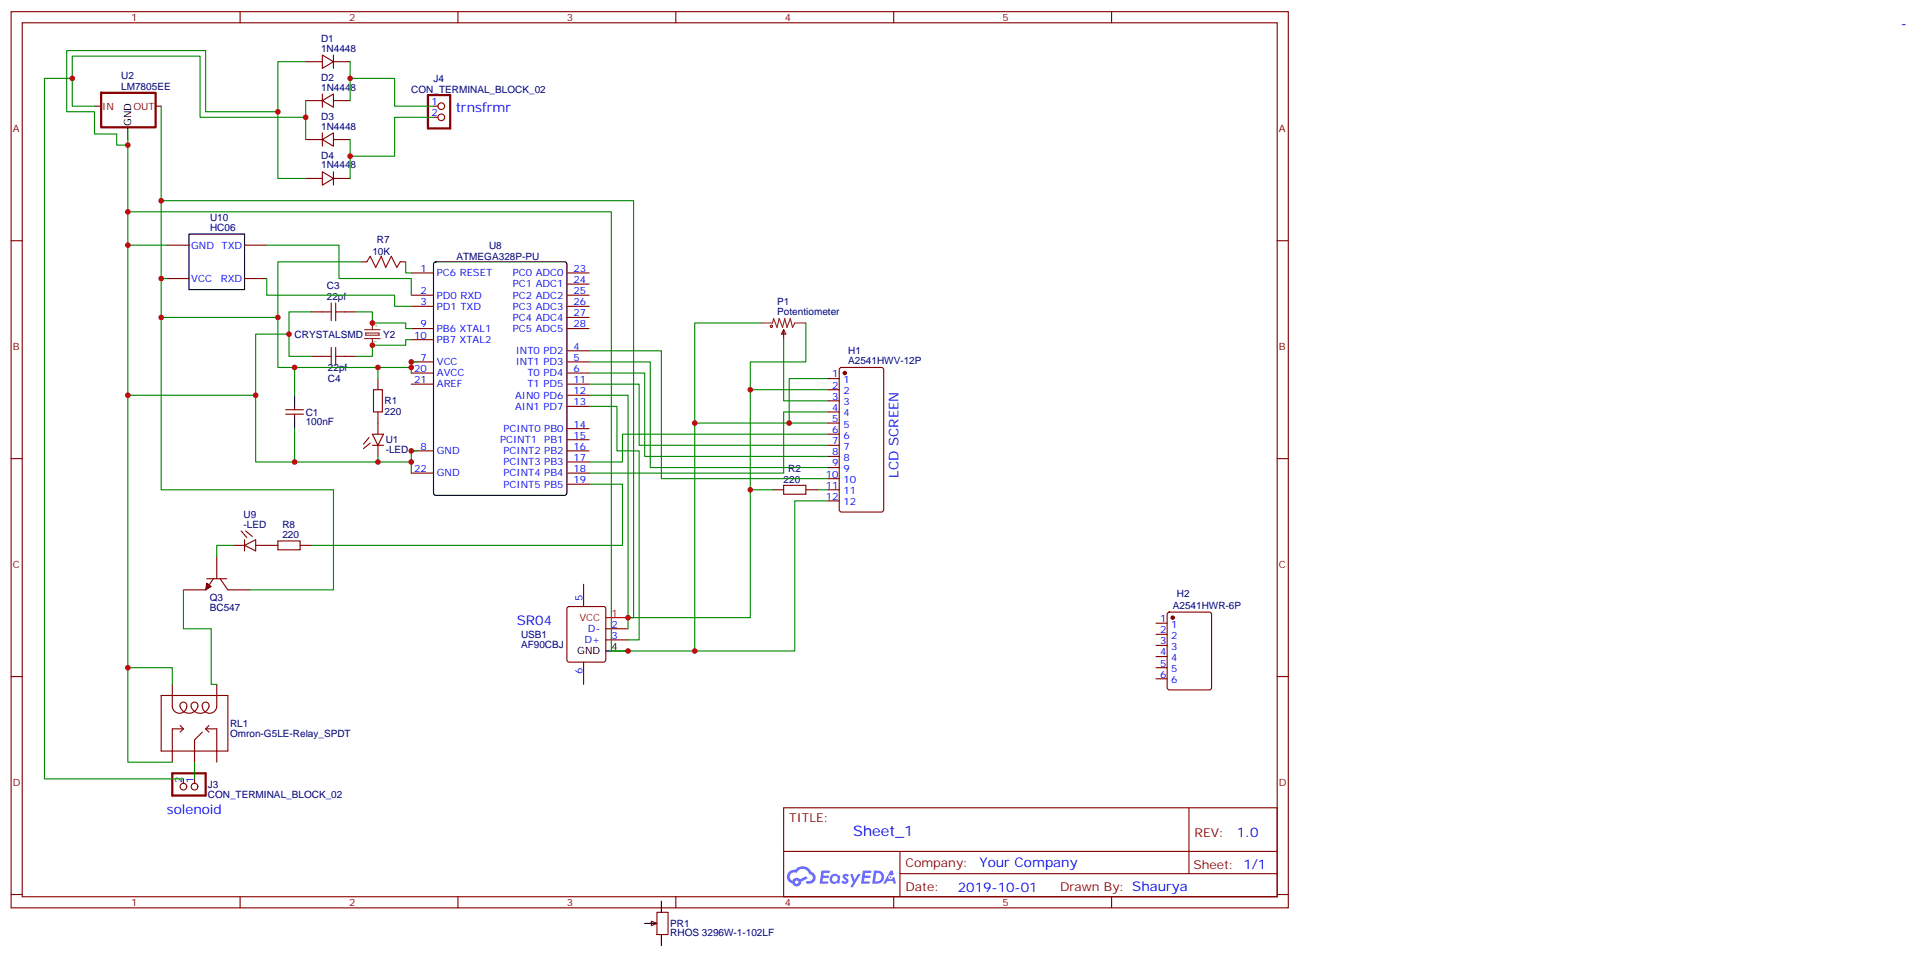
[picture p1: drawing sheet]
<svg xmlns="http://www.w3.org/2000/svg" width="609mm" height="304mm" viewBox="0 0 609 304" stroke-linecap="round" stroke-linejoin="round" font-family="sans-serif">
<g fill="none" stroke="#870000" stroke-width=".35">
<path d="M3.5 3.7h405.4v284.3h-405.4zM7.1 7.2h398.2v277.3h-398.2zM76.2 3.7v3.5M145.3 3.7v3.5M214.5 3.7v3.5M283.6 3.7v3.5M352.8 3.7v3.5M3.5 76.4h3.6M405.3 76.4h3.6M3.5 145.5h3.6M405.3 145.5h3.6M3.5 214.7h3.6"/>
<path d="M405.3 214.7h3.6M248.7 256.3h156.6v28.2h-156.6zM377.3 256.3v20.9M248.7 270.1h156.5M285.6 277.2h119.6M285.6 270.1v14.2M3.5 283.8h3.6M76.2 284.5v3.5M145.3 284.5v3.5M214.5 284.5v3.5M283.6 284.5v3.5M352.8 284.5v3.5"/>
<path d="M405.3 283.8h3.6"/>
</g>
<g fill="#5487ff">
<path d="M267.7 277.5a1.22 1.22 0 0 1 1.7 .2l-.4 .6a.47 .47 0 0 0-.3-.4 .47 .47 0 0 0-.5 .2l.1 .2a1.14 1.14 0 0 1 .8 1.8 1.14 1.14 0 0 1-1.9 0l-.2-.2 .5-.6 .7 .5a.29 .29 0 0 0 .3-.3 .29 .29 0 0 0-.2-.3 1.04 1.04 0 0 1-.6-1.7z"/>
<path d="M260.7 276.2h2.4l.3 .2-.2 .5-1.8 .1-.1 .8h1.5l.3 .4-.3 .4h-1.6l-.2 1.1h1.7l.2 .3-.2 .3-2.6 .1z"/>
<path d="M273.8 276.2l2.7 .2-.1 .5-1.8 .1-.2 .8h1.6l.3 .4-.4 .4-1.6-.1-.1 1.1 1.7 .1 .2 .3-.2 .3-2.6 .1z"/>
<path d="M282.6 276.2h.7l.3 1.3-.6 .3a.69 .69 0 0 0-1 .3 .69 .69 0 0 0 .4 .9 .69 .69 0 0 0 .9-.6l.5-.2 .6 2.2h-.8l-.2-.9h-1.8l-.5 .9h-.8z"/>
<path d="M269.8 277.3h.8l.6 1.8 1.1-1.8h.9l-2.6 4.2h-.8l.9-1.5z"/>
<path d="M277.4 276.2l-.6 4.2h1.3a2.11 2.11 0 0 0 2.5-2.1 2.11 2.11 0 0 0-2.5-2.1zM278.1 277a1.43 1.43 0 0 1 1.6 1.6 1.43 1.43 0 0 1-2 1z"/>
<path d="M263.7 277.8a1.54 1.54 0 0 0-.1 2.2 1.54 1.54 0 0 0 2.2 .1l.6 .3 .3-2.3-.6-.3a1.49 1.49 0 0 0-2.4 0zM264 278.8a.94 .94 0 0 1 1.8 0 .94 .94 0 0 1-1.8 0z"/>
<path d="M250.4 276.6a2.18 2.18 0 0 0 1.1 3.7 1.44 1.44 0 0 0 1.6 .9 1.44 1.44 0 0 0 1.2-1.4l2-1.1-.5-.7-1.9 1a1.47 1.47 0 0 0-2.4 .4 1.39 1.39 0 0 1-.7-1.9 1.39 1.39 0 0 1 2-.5 2.12 2.12 0 0 1 2.2-1.3 2.12 2.12 0 0 1 1.9 1.7 1.14 1.14 0 0 1 1.1 1.4 1.14 1.14 0 0 1-1.7 .7 .43 .43 0 0 0-.5 .4 .43 .43 0 0 0 .4 .5 1.98 1.98 0 0 0 2.5-1.2 1.98 1.98 0 0 0-1.2-2.6 3.1 3.1 0 0 0-5.3-.6l-.9 .1zM252.3 279.9a.55 .55 0 0 1 1.1 0 .55 .55 0 0 1-1.1 0z"/>
<circle cx="282.6" cy="278.3" r=".26"/>
</g>
<path d="M32.1 29.5h17.3v10.9h-17.3zM135.8 30.2h7.1v10.5h-7.1zM54.7 245.4h10.6v7h-10.6z" fill="none" stroke="#870000" stroke-width=".71"/>
<g fill="none" stroke="#870000" stroke-width=".35">
<path d="M97 19.6h5.3M102.3 17.5l3.5 2.1-3.5 2.1zM105.8 17.5v4.2M105.8 19.6h5.3M30 33.7h1.7M49.4 33.7h1.8M97 31.9h5.3M102.3 31.9l3.5-2.1v4.2zM102.3 29.8v4.2M105.8 31.9h5.3M137.6 33.7h1.4M137.6 37.2h1.4"/>
<path d="M97 56.6h5.3M97 44.3h5.3M102.3 54.5l3.5 2.1-3.5 2.1zM102.3 44.3l3.5-2.1v4.2zM102.3 42.2v4.2M105.8 54.5v4.2M105.8 56.6h5.3M105.8 44.3h5.3M114.7 83.1h1.7M127 83.1h1.8M130.5 86.6h7.1M130.5 93.7h7.1"/>
<path d="M130.5 97.2h7.1M179.9 86.6h7.1M179.9 93.7h7.1M179.9 97.2h7.1M179.9 90.1h7.1M130.5 114.8h7.1M130.5 118.4h7.1M130.5 104.2h7.1M130.5 107.8h7.1M179.9 111.3h7.1M179.9 114.8h7.1M179.9 118.4h7.1"/>
<path d="M179.9 104.2h7.1M179.9 100.7h7.1M130.5 121.9h7.1M179.9 121.9h7.1M179.9 125.4h7.1M179.9 128.9h7.1M179.9 136h7.1M179.9 139.5h7.1M130.5 143.1h7.1M130.5 150.1h7.1M179.9 143.1h7.1M179.9 146.6h7.1"/>
<path d="M179.9 150.1h7.1M179.9 153.6h7.1M58.2 247.1v1.4M61.7 247.1v1.4"/>
<circle cx="140.1" cy="33.7" r="1.06"/>
<circle cx="140.1" cy="37.2" r="1.06"/>
<circle cx="58.2" cy="249.6" r="1.06"/>
<circle cx="61.7" cy="249.6" r="1.06"/>
</g>
<path d="M40.6 40.7v3.6M137.8 83.3l.5-.2h40.9l.7 .4v73l-.4 .6-41.2 .1-.7-.5v-72.9z" fill="none" stroke="#000" stroke-width=".35"/>
<path d="M116.4 83.1l1.1-1.8 1.7 3.5 1.8-3.5 1.4 3.5 1.8-3.5 1.7 3.5 1.1-1.7" fill="none" stroke="#a10000" stroke-width=".35"/>
<path d="M115.7 104.6h4.9M115.7 107.4h4.9M116.1 105.7h4.2v.7h-4.2zM118.2 102.5v2.1M118.2 107.4v2.1" fill="none" stroke="#8c2424" stroke-width=".35"/>
<g fill="#8c2424">
<circle cx="118.2" cy="102.5" r=".18"/>
<circle cx="118.2" cy="109.5" r=".18"/>
</g>
<path d="M102.3 99h2.8M105.1 96.1v5.7M106.5 96.1v5.7M106.5 99h2.9M102.3 113.1h2.8M105.1 110.2v5.7M106.5 110.2v5.7M106.5 113.1h2.9" fill="none" stroke="#a10000" stroke-width=".35"/>
<g fill="none" stroke="#870000" stroke-width=".35">
<path d="M52.9 77.8h7.1M77.6 77.8h7.1M52.9 88.4h7.1M77.6 88.4h7.1M98.8 99h3.5M109.4 99h3.5M98.8 113.1h3.5M109.4 113.1h3.5M266.6 116.8l.5-.2h12.7l.6 .4 .1 44.7-.5 .7-12.9 .1-.7-.5-.1-44.7zM90.7 131.4h5.6M90.7 130h5.6M93.5 128.9v1.1"/>
<path d="M93.5 131.4v1.1M117.1 138.8l-1.7 2.1M118.2 137.8h3.5l-1.8 3.5zM118.5 123.6h2.9v7.1h-2.9zM119.9 120.1v3.5M119.9 130.7v7.1M262.8 137.8h3.5M262.8 120.1h3.5M262.8 123.6h3.5M262.8 127.2h3.5M262.8 130.7h3.5M262.8 134.2h3.5"/>
<path d="M117.5 140.6l-2.1 1.7M118.2 141.3h3.5M119.9 141.3v3.5M245.2 155.4h3.5M248.7 154h7.1v2.8h-7.1zM255.8 155.4h3.5M262.8 141.3h3.5M262.8 144.8h3.5M262.8 148.3h3.5M262.8 151.9h3.5M262.8 155.4h3.5M262.8 158.9h3.5"/>
<path d="M68.8 176.6v7M74.1 173h3.5M76.6 168.5l1.7 2.1M77.6 173l3.5-1.7v3.5zM77.6 171.3v3.5M78 168.5l2.1 1.7M81.1 173h7.1M88.2 171.6h7v2.8h-7zM95.2 173h3.6M65.6 183.6h6.4M67.7 183.6l-2.4 3.5h-7.1M69.8 183.6l2.5 3.5h7.1"/>
<path d="M180.2 192.6l.4-.2h11l.5 .2 .2 .5v16.3l-.3 .5-.4 .2h-11l-.5-.3-.2-.4v-16.3zM185.2 185.4v7M192.3 199.5h7M54.7 217.1v7.1a2.28 2.28 0 0 0 2.8 2.1 2.28 2.28 0 0 0 1.6-3.1 1.1 1.1 0 0 0-1.4-.3 1.1 1.1 0 0 0-.6 1.3 2.86 2.86 0 0 0 3.2 2.1 2.86 2.86 0 0 0 2.5-2.8 1.1 1.1 0 0 0-1.4-.7 1.1 1.1 0 0 0-.7 1.4 2.86 2.86 0 0 0 3.1 2.1 2.86 2.86 0 0 0 2.5-2.8 1.19 1.19 0 0 0-1.7-.5 1.19 1.19 0 0 0-.3 1.8 2.3 2.3 0 0 0 2.5 1.5 2.3 2.3 0 0 0 2-2.1v-7.1M185.2 210.1v7M192.3 203h7M51.2 220.7h21.1v17.6h-21.1zM57.1 230.2l1.1 1M58.2 231.2h-3.5v10.6M58.2 231.2l-1.1 1.1M64.2 232.3l-2.5 2.5v7M65.3 231.2h3.5v10.6"/>
<path d="M65.3 231.2l1 1.1M66.3 230.2l-1 1M206 293h1.8M208.5 289.5h3.5v7h-3.5z"/>
</g>
<g fill="#870000" stroke="#870000" stroke-width=".35">
<path d="M65.6 185l1.4 1.1-1.7 1z"/>
<circle cx="268.1" cy="118.4" r=".53"/>
</g>
<path d="M60 74.3h17.6v17.6h-17.6zM93.5 125.4v3.5M93.5 132.5v3.5M192.3 206.6h7" fill="none" stroke="#000" stroke-width=".35"/>
<path d="M192.3 196h7" fill="none" stroke="#f00" stroke-width=".35"/>
<path d="M206.7 292.3l1.8 .7-1.8 .7z" fill="#f0f0f0" stroke="#870000" stroke-width=".35"/>
<path d="M204.6 293h3.5M209.9 285.9v3.6M209.9 296.5v3.5" fill="none" stroke="#000" stroke-width=".35"/>
<path d="M241.7 102.5h3.5l.3-1.4 1.1 2.8 .7-2.8 1.1 2.8 .7-2.8 .7 2.8 1-2.8 .7 2.8 .7-1.4h3.6" fill="none" stroke="#8c2424" stroke-width=".35"/>
<path d="M248.7 104.6l.7 1.4h-1.4zM248.7 104.6v3.2M366.9 197.7h3.5M370.7 194.4l.4-.2h12.7l.7 .4v23.6l-.4 .6-13 .1-.6-.5-.1-23.5zM366.9 201.3h3.5M366.9 204.8h3.5M366.9 208.3h3.5M366.9 211.8h3.5M366.9 215.4h3.5" fill="none" stroke="#870000" stroke-width=".35"/>
<circle cx="244.8" cy="103.5" r=".35" fill="none" stroke="#a10000" stroke-width=".35"/>
<circle cx="372.2" cy="196" r=".53" fill="#870000" stroke="#870000" stroke-width=".35"/>
<g fill="none" stroke="#008700" stroke-width=".35">
<path d="M97 19.6h-8.8v37h8.8M111.1 19.6v12.3M22.9 24.9h-8.8v222.2h44.1M30 33.7h-7.1v-15.9h40.6v19.4h33.5M51.2 33.7v67h37M88.2 35.5h-22.9v-19.4h-44.1v19.4h8.8v7h7v3.5h3.6M97 31.9v12.4M111.1 24.9h14.1v8.8h12.4M137.6 37.2h-12.4v12.4h-14.1M40.6 44.3v81.1h40.5M111.1 44.3v12.3M40.6 67.2h153.4v139.4h26.5v-72.4h30"/>
<path d="M40.6 77.8h12.3M51.2 63.7h149.9v132.3h-1.8h38.8v-72.4h24.7M84.7 77.8h22.9v10.6h22.9v5.3M51.2 88.4h1.7M84.7 88.4v5.3h40.5v3.5h5.3M98.8 99h-7.1v14.1h7.1M112.9 99h5.3v3.5h10.6v1.7h1.7M114.7 83.1h-26.5v33.5h42.3M128.8 83.1v3.5h1.7M51.2 100.7v54.7h54.6v31.7h-26.4M91.7 106h-10.6v40.6h49.4M93.5 116.6v8.8"/>
<path d="M119.9 116.6v3.5M130.5 107.8h-1.7v1.7h-10.6v3.6h-5.3M132.3 114.8h-1.8v3.6M187 118.4h17.6v26.4h58.2M187 114.8h19.4v33.5h56.4M187 111.3h22.9v40.6h52.9M241.7 102.5h-21.2v31.7M248.7 107.8v19.4h14.1M255.8 102.5v12.3h-17.7v8.8M40.6 125.4v86.4h14.1v5.3M93.5 136v10.6M187 121.9h15.8v19.4h60"/>
<path d="M187 125.4h12.3v74.1M187 128.9h8.8v14.2h7v59.9h-3.5M262.8 120.1h-12.3v14.1h12.3M262.8 130.7h-14.1v19.4h-61.7M262.8 137.8h-65.2v8.8h-10.6M119.9 144.8v1.8M132.3 143.1h-1.8v7M187 153.6h10.6v19.4h-98.8M238.1 155.4h7.1M259.3 155.4h3.5M262.8 158.9h-10.6v47.7h-31.7M74.1 173h-5.3v3.6"/>
<path d="M58.2 187.1v12.4h8.8v17.6h1.8M40.6 211.8v30h14.1M61.7 241.8v5.3"/>
</g>
<g fill="#c00">
<circle cx="220.5" cy="206.6" r=".88"/>
<circle cx="220.5" cy="134.2" r=".88"/>
<circle cx="199.3" cy="196" r=".88"/>
<circle cx="119.9" cy="116.6" r=".88"/>
<circle cx="93.5" cy="146.6" r=".88"/>
<circle cx="40.6" cy="77.8" r=".88"/>
<circle cx="22.9" cy="24.9" r=".88"/>
<circle cx="40.6" cy="125.4" r=".88"/>
<circle cx="40.6" cy="67.2" r=".88"/>
<circle cx="88.2" cy="35.5" r=".88"/>
<circle cx="40.6" cy="46" r=".88"/>
<circle cx="88.2" cy="100.7" r=".88"/>
<circle cx="81.1" cy="125.4" r=".88"/>
<circle cx="130.5" cy="116.6" r=".88"/>
<circle cx="118.2" cy="109.5" r=".88"/>
<circle cx="118.2" cy="102.5" r=".88"/>
<circle cx="111.1" cy="49.6" r=".88"/>
<circle cx="111.1" cy="24.9" r=".88"/>
<circle cx="130.5" cy="146.6" r=".88"/>
<circle cx="91.7" cy="106" r=".88"/>
<circle cx="97" cy="37.2" r=".88"/>
<circle cx="130.5" cy="114.8" r=".88"/>
<circle cx="130.5" cy="143.1" r=".88"/>
<circle cx="51.2" cy="63.7" r=".88"/>
<circle cx="51.2" cy="100.7" r=".88"/>
<circle cx="40.6" cy="211.8" r=".88"/>
<circle cx="51.2" cy="88.4" r=".88"/>
<circle cx="93.5" cy="116.6" r=".88"/>
<circle cx="119.9" cy="146.6" r=".88"/>
<circle cx="250.5" cy="134.2" r=".88"/>
<circle cx="199.3" cy="206.6" r=".88"/>
<circle cx="238.1" cy="123.6" r=".88"/>
<circle cx="238.1" cy="155.4" r=".88"/>
</g>
<text font-size="4.6" fill="#00f" x="270.8" y="265.3">Sheet_1</text>
<g font-size="4.2" fill="#00f">
<text x="603.2" y="9">-</text>
<text x="144.6" y="35.5">trnsfrmr</text>
<text x="285.1" y="151.6" transform="rotate(-90 285.1 151.6)">LCD SCREEN</text>
<text x="164" y="198.4">SR04</text>
<text x="52.9" y="258.4">solenoid</text>
<text x="392.5" y="265.6">1.0</text>
<text x="310.9" y="275.1">Your Company</text>
<text x="304" y="282.9">2019-10-01</text>
</g>
<g font-size="3.9" fill="#800">
<text x="250.5" y="260.9">TITLE:</text>
<text x="379.1" y="265.6">REV:</text>
<text x="287.4" y="275.1">Company:</text>
<text x="378.7" y="275.7">Sheet: 1/1</text>
<text x="287.4" y="282.8">Date:</text>
<text x="336.4" y="282.8">Drawn By: Shaurya</text>
</g>
<g font-size="3.2" fill="#800">
<text x="41.6" y="6.7">1</text>
<text x="110.8" y="6.7">2</text>
<text x="179.9" y="6.7">3</text>
<text x="249.1" y="6.7">4</text>
<text x="318.2" y="6.7">5</text>
<text x="4.1" y="41.8">A</text>
<text x="405.9" y="41.8">A</text>
<text x="4.1" y="110.9">B</text>
<text x="405.9" y="110.9">B</text>
<text x="4.1" y="180.1">C</text>
<text x="405.9" y="180.1">C</text>
<text x="4.1" y="249.2">D</text>
<text x="405.9" y="249.2">D</text>
<text x="41.6" y="287.5">1</text>
<text x="110.8" y="287.5">2</text>
<text x="179.9" y="287.5">3</text>
<text x="249.1" y="287.5">4</text>
<text x="318.2" y="287.5">5</text>
</g>
<g font-size="3.2" fill="#000080">
<text x="101.9" y="16.4">1N4448</text>
<text x="101.9" y="13.3">D1</text>
<text x="38.5" y="28.4">LM7805EE</text>
<text x="38.5" y="25.2">U2</text>
<text x="101.9" y="28.8">1N4448</text>
<text x="101.9" y="25.8">D2</text>
<text x="130.5" y="29.6">CON_TERMINAL_BLOCK_02</text>
<text x="137.6" y="25.9">J4</text>
<text x="101.9" y="41.1">1N4448</text>
<text x="101.9" y="38.2">D3</text>
<text x="101.9" y="53.4">1N4448</text>
<text x="101.9" y="50.5">D4</text>
<text x="66.7" y="70.3">U10</text>
<text x="66.7" y="73.2">HC06</text>
<text x="119.6" y="77">R7</text>
<text x="118.2" y="81.1">10K</text>
<text x="144.9" y="82.6">ATMEGA328P-PU</text>
<text x="155.2" y="79.1">U8</text>
<text x="103.7" y="95.1">22pf</text>
<text x="103.7" y="91.8">C3</text>
<text x="246.7" y="100">Potentiometer</text>
<text x="246.7" y="96.8">P1</text>
<text x="93.5" y="107.3">CRYSTALSMD</text>
<text x="121.6" y="107.1">Y2</text>
<text x="269.2" y="112.4">H1</text>
<text x="104.1" y="117.8">22pf</text>
<text x="269.2" y="115.5">A2541HWV-12P</text>
<text x="104.1" y="121.4">C4</text>
<text x="97" y="131.9">C1</text>
<text x="122.1" y="131.5">220</text>
<text x="122.1" y="128.3">R1</text>
<text x="97" y="134.8">100nF</text>
<text x="122.4" y="143.9">-LED</text>
<text x="122.4" y="140.7">U1</text>
<text x="250.1" y="149.8">R2</text>
<text x="248.7" y="153.1">220</text>
<text x="77.3" y="167.4">-LED</text>
<text x="77.3" y="164.2">U9</text>
<text x="89.6" y="167.4">R8</text>
<text x="89.6" y="170.6">220</text>
<text x="66.6" y="190.7">Q3</text>
<text x="373.5" y="189.4">H2</text>
<text x="66.6" y="193.9">BC547</text>
<text x="372.2" y="193.1">A2541HWR-6P</text>
<text x="165.4" y="202.3">USB1</text>
<text x="165.4" y="205.5">AF90CBJ</text>
<text x="73" y="233.8">Omron-G5LE-Relay_SPDT</text>
<text x="73" y="230.6">RL1</text>
<text x="66" y="249.9">J3</text>
<text x="66" y="253.1">CON_TERMINAL_BLOCK_02</text>
<text x="212.7" y="297.1">RHOS 3296W-1-102LF</text>
<text x="212.7" y="294.2">PR1</text>
</g>
<g font-size="3.2" fill="#880001">
<text x="32.5" y="34.7">IN</text>
<text x="42.3" y="34.7">OUT</text>
</g>
<g font-size="3.2" fill="#00f">
<text x="137" y="33.3">1</text>
<text x="137" y="36.9">2</text>
<text x="60.7" y="78.8">GND</text>
<text x="70.3" y="78.8">TXD</text>
<text x="60.7" y="89.4">VCC</text>
<text x="70.1" y="89.4">RXD</text>
<text x="133.5" y="86.3">1</text>
<text x="138.6" y="87.7">PC6 RESET</text>
<text x="162.8" y="87.7">PC0 ADC0</text>
<text x="182" y="86.3">23</text>
<text x="182" y="89.8">24</text>
<text x="133.5" y="93.3">2</text>
<text x="138.6" y="94.7">PD0 RXD</text>
<text x="162.8" y="91.2">PC1 ADC1</text>
<text x="162.8" y="94.7">PC2 ADC2</text>
<text x="182" y="93.3">25</text>
<text x="133.5" y="96.8">3</text>
<text x="138.6" y="98.2">PD1 TXD</text>
<text x="162.8" y="98.2">PC3 ADC3</text>
<text x="162.8" y="101.8">PC4 ADC4</text>
<text x="182" y="96.8">26</text>
<text x="182" y="100.4">27</text>
<text x="131.4" y="107.4">10</text>
<text x="133.5" y="103.9">9</text>
<text x="138.6" y="105.3">PB6 XTAL1</text>
<text x="162.8" y="105.3">PC5 ADC5</text>
<text x="182" y="103.9">28</text>
<text x="138.6" y="108.8">PB7 XTAL2</text>
<text x="163.7" y="112.4">INT0 PD2</text>
<text x="182" y="110.9">4</text>
<text x="131.4" y="118">20</text>
<text x="133.5" y="114.5">7</text>
<text x="138.6" y="115.9">VCC</text>
<text x="138.6" y="119.4">AVCC</text>
<text x="163.7" y="115.9">INT1 PD3</text>
<text x="167.4" y="119.4">T0 PD4</text>
<text x="182" y="114.5">5</text>
<text x="182" y="118">6</text>
<text x="264.2" y="119.8">1</text>
<text x="131.4" y="121.5">21</text>
<text x="138.6" y="122.9">AREF</text>
<text x="167.4" y="122.9">T1 PD5</text>
<text x="182" y="121.5">11</text>
<text x="182" y="125.1">12</text>
<text x="264.2" y="123.3">2</text>
<text x="267.7" y="121.5">1</text>
<text x="267.7" y="125.1">2</text>
<text x="163.5" y="126.5">AIN0 PD6</text>
<text x="163.5" y="130">AIN1 PD7</text>
<text x="182" y="128.6">13</text>
<text x="264.2" y="126.8">3</text>
<text x="264.2" y="130.4">4</text>
<text x="267.7" y="128.6">3</text>
<text x="159.8" y="137.1">PCINT0 PB0</text>
<text x="182" y="135.6">14</text>
<text x="264.2" y="133.9">5</text>
<text x="264.2" y="137.4">6</text>
<text x="267.7" y="132.1">4</text>
<text x="267.7" y="135.6">5</text>
<text x="133.5" y="142.7">8</text>
<text x="158.7" y="140.6">PCINT1</text>
<text x="172.8" y="140.6">PB1</text>
<text x="182" y="139.2">15</text>
<text x="182" y="142.7">16</text>
<text x="264.2" y="140.9">7</text>
<text x="267.7" y="139.2">6</text>
<text x="267.7" y="142.7">7</text>
<text x="131.4" y="149.8">22</text>
<text x="138.6" y="144.1">GND</text>
<text x="159.8" y="144.1">PCINT2 PB2</text>
<text x="159.8" y="147.6">PCINT3 PB3</text>
<text x="182" y="146.2">17</text>
<text x="182" y="149.8">18</text>
<text x="264.2" y="144.5">8</text>
<text x="264.2" y="148">9</text>
<text x="267.7" y="146.2">8</text>
<text x="267.7" y="149.8">9</text>
<text x="138.6" y="151.2">GND</text>
<text x="159.8" y="151.2">PCINT4 PB4</text>
<text x="159.8" y="154.7">PCINT5 PB5</text>
<text x="182" y="153.3">19</text>
<text x="262.1" y="151.5">10</text>
<text x="262.1" y="155">11</text>
<text x="267.7" y="153.3">10</text>
<text x="262.1" y="158.6">12</text>
<text x="267.7" y="156.8">11</text>
<text x="267.7" y="160.3">12</text>
<text x="184.9" y="190.7" transform="rotate(-90 184.9 190.7)">5</text>
<text x="368.2" y="197.4">1</text>
<text x="186.6" y="200.6">D-</text>
<text x="194" y="202.7">3</text>
<text x="194" y="199.1">2</text>
<text x="368.2" y="200.9">2</text>
<text x="371.7" y="199.1">1</text>
<text x="371.7" y="202.7">2</text>
<text x="185.5" y="204.1">D+</text>
<text x="368.2" y="204.4">3</text>
<text x="368.2" y="208">4</text>
<text x="371.7" y="206.2">3</text>
<text x="371.7" y="209.7">4</text>
<text x="184.9" y="213.9" transform="rotate(-90 184.9 213.9)">6</text>
<text x="368.2" y="211.5">5</text>
<text x="368.2" y="215">6</text>
<text x="371.7" y="213.3">5</text>
<text x="371.7" y="216.8">6</text>
<text x="57.9" y="248.5" transform="rotate(-90 57.9 248.5)">2</text>
<text x="61.4" y="248.5" transform="rotate(-90 61.4 248.5)">1</text>
</g>
<g font-size="3.2">
<text x="41.6" y="40" transform="rotate(-90 41.6 40)">GND</text>
<text x="183.2" y="207.6">GND</text>
<text x="194" y="206.2">4</text>
</g>
<g font-size="3.2" fill="#f00">
<text x="183.9" y="197">VCC</text>
<text x="194" y="195.6">1</text>
</g>
<g font-size="1.4" fill="#238d23">
<text x="119.6" y="103.9" transform="rotate(-90 119.6 103.9)">2</text>
<text x="119.6" y="108.8" transform="rotate(-90 119.6 108.8)">1</text>
</g>
</svg>
